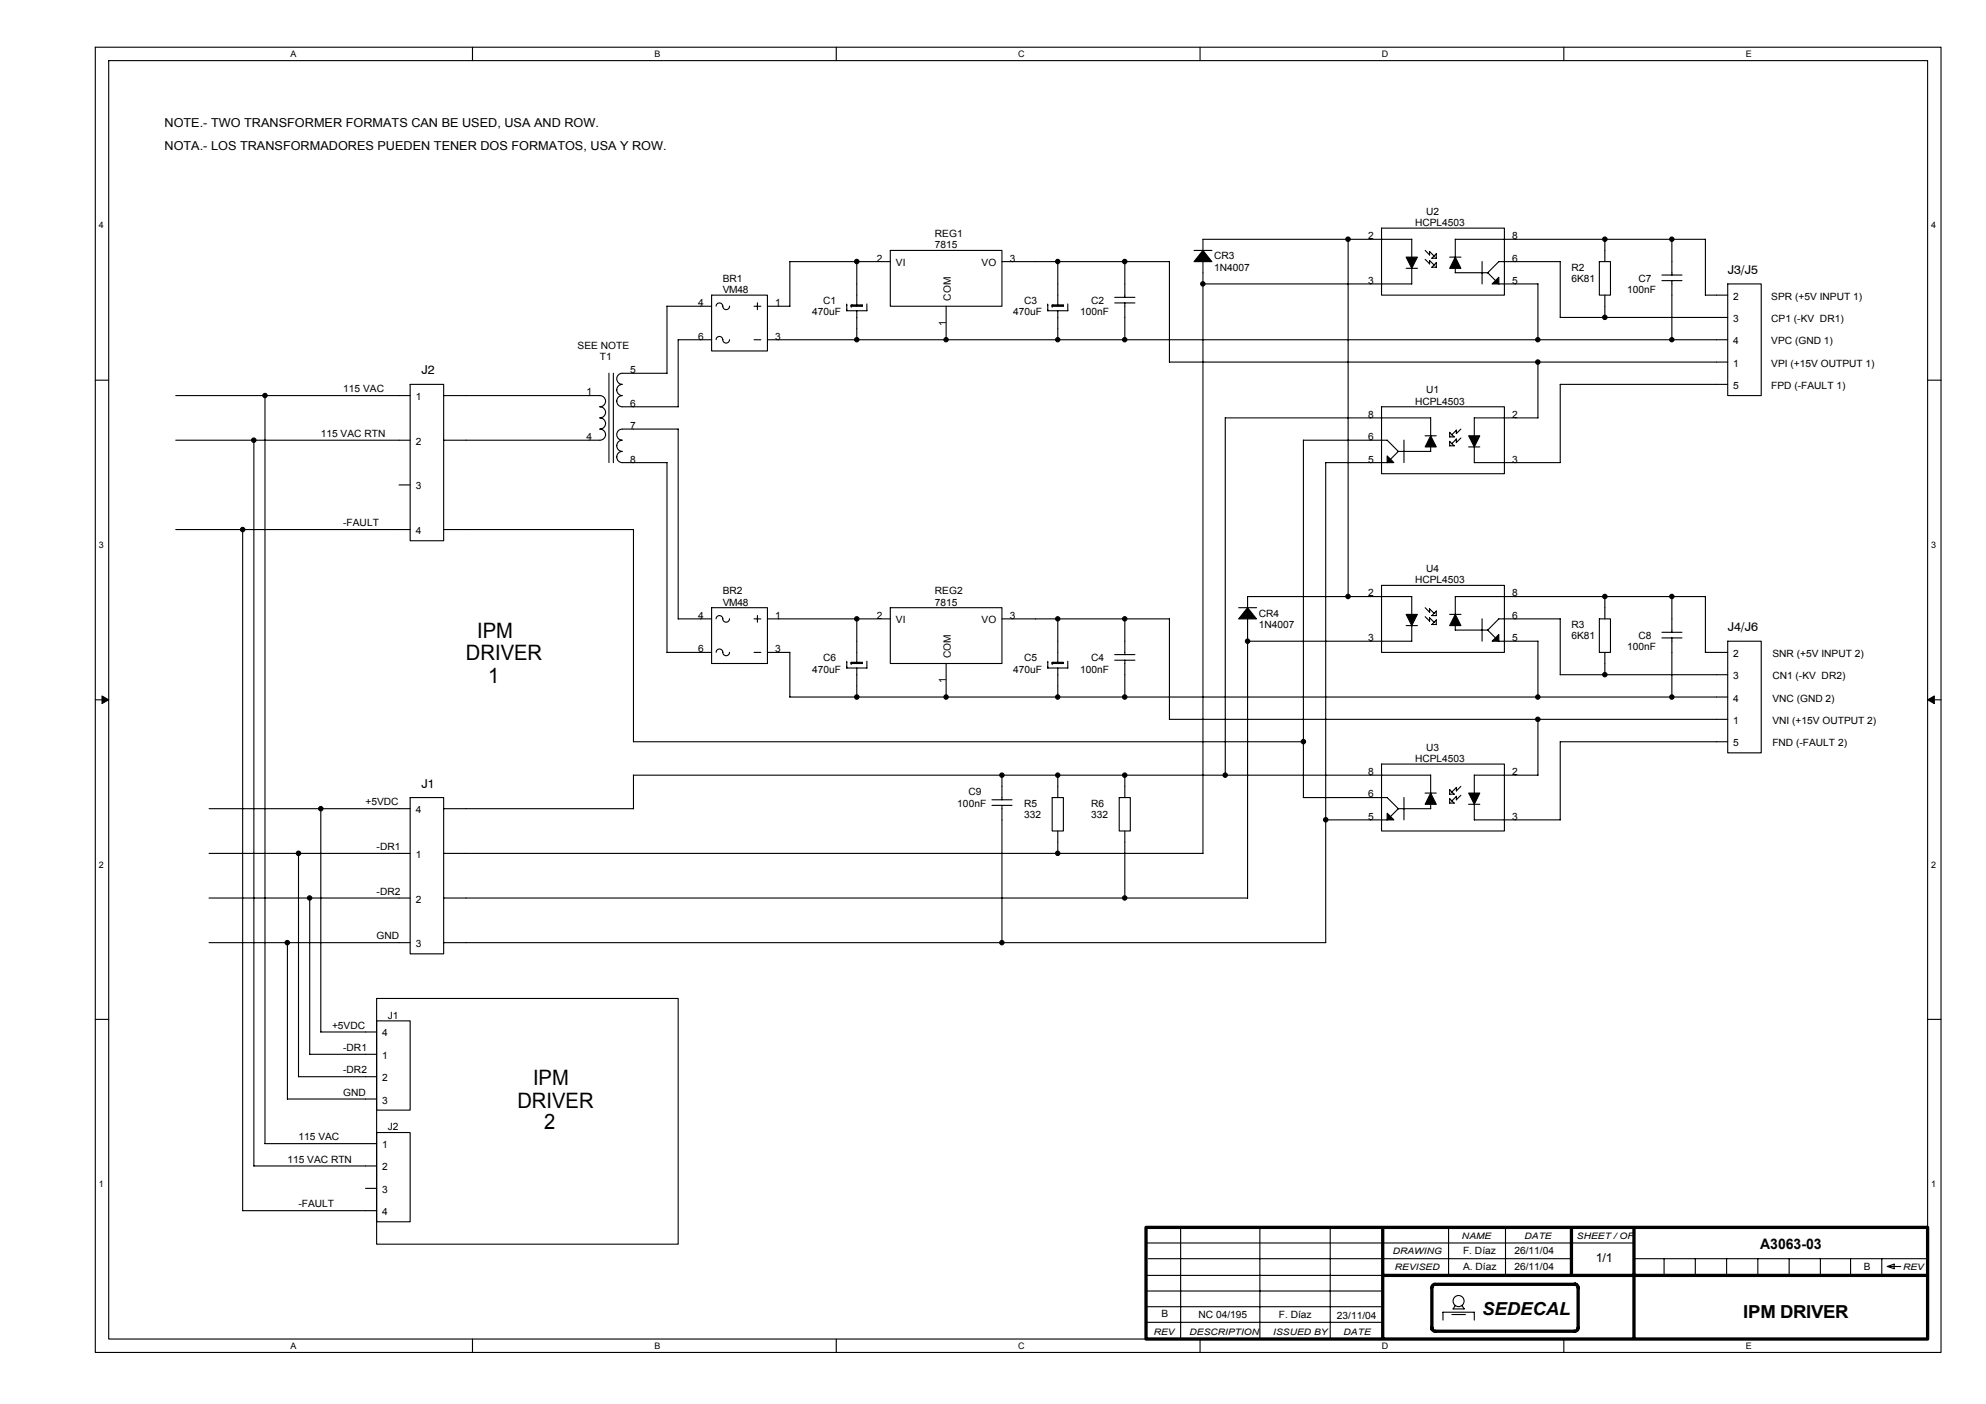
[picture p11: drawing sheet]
<svg xmlns="http://www.w3.org/2000/svg" width="420mm" height="297mm" viewBox="0 0 420 297" stroke-linecap="round" stroke-linejoin="round" font-family="sans-serif">
<path d="M20.2 10h390.4v276.1h-390.4zM23 12.8h384.8v270.5h-384.8z" fill="none" stroke="#000" stroke-width=".23"/>
<g fill="#fff">
<path d="M61.5 10.4h1.2v2.1h-1.2z"/>
<path d="M61.5 283.7h1.2v2.1h-1.2z"/>
</g>
<path d="M100 10v2.8M100 283.3v2.8" fill="none" stroke="#000" stroke-width=".23"/>
<g fill="#fff">
<path d="M138.4 10.4h1.3v2.1h-1.3z"/>
<path d="M138.4 283.7h1.3v2.1h-1.3z"/>
</g>
<path d="M176.9 10v2.8M176.9 283.3v2.8" fill="none" stroke="#000" stroke-width=".23"/>
<g fill="#fff">
<path d="M215.4 10.4h1.4v2.1h-1.4z"/>
<path d="M215.4 283.7h1.4v2.1h-1.4z"/>
</g>
<path d="M253.9 10v2.8M253.9 283.3v2.8" fill="none" stroke="#000" stroke-width=".23"/>
<g fill="#fff">
<path d="M292.4 10.4h1.3v2.1h-1.3z"/>
<path d="M292.4 283.7h1.3v2.1h-1.3z"/>
</g>
<path d="M330.8 10v2.8M330.8 283.3v2.8" fill="none" stroke="#000" stroke-width=".23"/>
<g fill="#fff">
<path d="M369.3 10.4h1.3v2.1h-1.3z"/>
<path d="M369.3 283.7h1.3v2.1h-1.3z"/>
<path d="M20.9 46.6h1v2.1h-1z"/>
<path d="M408.5 46.6h1.1v2.1h-1.1z"/>
<path d="M20.9 114.2h1v2.2h-1z"/>
<path d="M408.5 114.2h1.1v2.2h-1.1z"/>
</g>
<path d="M20.2 80.4h2.8M407.8 80.4h2.8" fill="none" stroke="#000" stroke-width=".23"/>
<g fill="#fff">
<path d="M20.9 181.9h1v2.1h-1z"/>
<path d="M408.5 181.9h1.1v2.1h-1.1z"/>
</g>
<path d="M20.2 148.1h2.8M407.8 148.1h2.8" fill="none" stroke="#000" stroke-width=".23"/>
<path d="M21.6 147.2l1.4 .9-1.4 .8zM407.8 148.1l1.4-.9v1.7z" fill="#000" stroke="#000" stroke-width=".21"/>
<g fill="#fff">
<path d="M20.9 249.5h1v2.1h-1z"/>
<path d="M408.5 249.5h1.1v2.1h-1.1z"/>
</g>
<g fill="none" stroke="#000" stroke-width=".23">
<path d="M167.1 55.4h21.3M167.1 55.3v9.5M181.3 55.3v9.5M188.4 53h23.6v11.8h-23.6zM212 55.4h35.4M223.8 55.3v9.5M238 55.3v7.6M247.4 55.3v21.3M252.6 53h3.8M254.5 50.6h44.2v4M254.5 50.6v2.4M254.5 55.4v125.2h-160.6"/>
<path d="M285.2 50.6v75.6M292.3 48.3h26v14.1h-26zM297.5 56.8h2.4M298.7 56.8v3.3h-44.2M301.5 53l1 1M301.5 54.9l1 .9M302.4 53.9v-.7l1 1M302.4 55.8v-.7l1 1M302.9 54.6l1-.9v1zM303.4 56l-.5 .5 1 .1v-1l-.5 .4M306.7 54.4h2.4M313.6 55.3v4.8"/>
<path d="M314.7 57.7l2.4-2.3h13v11.8h35.4M338.4 55.4h2.3v7h-2.3zM339.5 50.6v4.8M351.6 59.4h4.2M351.6 58.2h4.2M353.7 50.6v7.6M353.7 59.4v12.5M128.8 79v18.9M129.8 79v18.9M150.5 64.8h-9.4v14.2h-9.5a1.17 1.17 0 0 0-1.1 1.1 1.17 1.17 0 0 0 1.1 1.2 1.16 1.16 0 0 0-1.1 1.2 1.18 1.18 0 0 0 1.1 1.2 1.16 1.16 0 0 0-1.1 1.2 1.18 1.18 0 0 0 1.1 1.2h11.9v-14.2h7M150.5 62.4h11.9v11.9h-11.9zM151.5 64.8a.75 .75 0 0 1 .9-.7 .75 .75 0 0 1 .6 1 .71 .71 0 0 0 .8 .4 .71 .71 0 0 0 .5-.7"/>
<path d="M151.5 71.9a.75 .75 0 0 1 .9-.7 .75 .75 0 0 1 .6 1 .71 .71 0 0 0 .8 .4 .71 .71 0 0 0 .5-.7M159.5 71.9h1.5M159.5 64.8h1.5M160.2 64.1v1.4M162.4 71.9h203.1M162.4 64.8h4.7M180.1 64.6h2.4l-.1 .2M180.1 64.5v.3M181.3 65.7v6.2M183.4 64.3v1.4h-4.3v-1.4M200.2 64.8v7.1M221.7 64.3v1.5l4.2-.1"/>
<path d="M222.6 64.6h2.4v.2M222.6 64.5v.3M223.8 65.7v6.2M225.9 64.3v1.4M235.8 64.1h4.3M235.8 62.9h4.3M238 64.1v7.8M247.4 76.6h118.1M317.1 60.1h8.3v11.8M317.1 60.1l-2.4-2.4h-6.8v-7.1h52.9v11.8M325.4 76.6v11.8h-13.5M339.5 62.4v4.8"/>
<path d="M360.8 62.4h4.7M365.5 60.1h7.1v23.6h-7.1zM37.2 83.7h49.6M37.2 93.1h49.6M53.7 93.1v153.6h26M56.1 83.7l-.1 158.3h23.7M86.8 81.3h7.1v33.1h-7.1zM93.9 83.7h33M93.9 93.1h33M126.9 83.7a1.19 1.19 0 0 1 1.2 1.2 1.2 1.2 0 0 1-1.2 1.2 1.18 1.18 0 0 1 1.2 1.1 1.18 1.18 0 0 1-1.2 1.2 1.19 1.19 0 0 1 1.2 1.2 1.2 1.2 0 0 1-1.2 1.2 1.18 1.18 0 0 1 1.2 1.2 1.18 1.18 0 0 1-1.2 1.1M259.2 88.4h43.5M259.2 88.4v75.6"/>
<path d="M275.7 93.1h17.8l2.4 2.4M275.7 93.1v75.6M280.4 97.9h13.1M280.5 97.9v101.5h-186.6M292.3 86.1h26v14.1h-26zM297 93.1v4.8M301.5 92.2h2.4M302.7 88.4v7.1h-6.9l-2.4 2.4M306.7 91.5l.5 .5M306.7 93.4l.5 .5M306.7 91.5v1l1-.1-.6-.5M306.7 93.4v.9"/>
<path d="M307.1 93.8l.6 .5h-1M308.1 91v.7M308.1 93.6v-.7l-1 1M308.1 91l-1 1M309.1 90.8l-1 .9M309.1 92.7l-1 .9M310.7 94.6h2.4M311.9 88.4v4M330.1 81.3v16.6h-18.2v-3.3M330.1 81.3h35.4M37.2 112h49.6M51.3 112v144.1"/>
<path d="M84.4 102.6h2.4M93.9 112h40.1v44.9M150.5 130.9l-7 .1v-40.2h-11.9a1.17 1.17 0 0 0-1.1 1.2 1.17 1.17 0 0 0 1.1 1.1 1.16 1.16 0 0 0-1.1 1.2 1.18 1.18 0 0 0 1.1 1.2 1.16 1.16 0 0 0-1.1 1.2 1.18 1.18 0 0 0 1.1 1.2h9.5v40.1h9.4M150.5 128.6h11.9v11.8h-11.9zM151.5 130.9a.75 .75 0 0 1 .9-.6 .75 .75 0 0 1 .6 .9 .71 .71 0 0 0 .8 .4 .71 .71 0 0 0 .5-.7M151.5 138a.75 .75 0 0 1 .9-.7 .75 .75 0 0 1 .6 1 .71 .71 0 0 0 .8 .4 .71 .71 0 0 0 .5-.7M159.5 130.9h1.5M159.5 138h1.5M160.2 130.2v1.4M162.4 130.9h26M162.4 138h4.7M167.1 138v9.5h198.4"/>
<path d="M179.1 139.9v1.5M181.3 130.9v9.5M183.4 139.9v1.4h-4.3M188.4 128.6h23.6v11.8h-23.6zM212 130.9h35.4M221.7 139.9v1.5M223.8 130.9v9.5M225.9 139.9v1.4M235.8 139.7h4.3M235.8 138.5h4.3M238 130.9v7.6M238 139.7v7.8"/>
<path d="M247.4 130.9v21.3M262.1 128.6h3.7M263.9 128.6v-2.4h34.8v4M263.9 130.9v59.1M292.3 123.8h26v14.2h-26zM297.5 132.4h2.4M298.7 132.4v3.3h-34.8M301.5 128.6l1 .9M301.5 130.5l1 .9M302.4 128.8v.7M302.4 131.4v-.7l1 1M302.4 128.8l1 1"/>
<path d="M303.4 129.8l.5-.5v1M303.4 131.6l-.5 .5h1v-.9l-.5 .4M303.4 129.7l-.5 .5h1M306.7 130h2.4M313.6 130.9v4.8M317.1 135.7h8.3v11.8M317.1 135.7l-2.4-2.4h-6.8v-7.1h52.9v11.8M330.1 130.9h-13l-2.4 2.4M330.1 130.9v11.8h35.4M338.4 130.9h2.3v7.1h-2.3zM339.5 126.2v4.7M339.5 138v4.8"/>
<path d="M351.6 135h4.2M351.6 133.8h4.2M353.7 126.2v7.6M353.7 134.9v12.6M360.8 138h4.7M365.5 135.7h7.1v23.6h-7.1zM134 156.9h141.7M180.1 140.1h2.3v.3M180.1 140.1v.3M181.3 141.3v6.2M200.2 140.4v7.1M221.7 141.3h4.2"/>
<path d="M222.6 140.1h2.4v.3M222.6 140.1v.3M223.8 141.3v6.2M247.4 152.2h118.1M325.4 152.2v11.8h-13.5M365.5 156.9h-35.4v16.6h-18.2v-3.3M44.2 171.1h42.6M67.9 171.1v47.2h11.8M86.8 168.7h7.1v33.1h-7.1zM134 164h168.7M134 164v7.1h-40.1M209.9 170.4h4.2"/>
<path d="M209.9 169.2h4.2M212 164v5.2M212 170.4v29.1M222.6 168.7h2.4v7.1h-2.4zM223.8 164v4.7M223.8 175.8v4.8M236.8 168.7h2.3v7.1h-2.3zM238 164v4.7M238 175.8v14.2M275.7 168.7h17.8l2.4 2.4M280.5 173.5h13M292.3 161.6h26v14.2h-26z"/>
<path d="M297 168.7v4.8M301.5 167.8h2.4M302.7 164v7.1h-6.9l-2.4 2.4M306.7 167l.5 .6M306.7 169l.5 .4M306.7 167.1v.9h.9l-.5-.4 1-1v.7M306.7 169v.9M307.1 169.4l.6 .5h-1M308.1 168.5v.7M308.1 168.5l-1 1M309.1 166.4l-1 .9M309.1 168.3l-1 .9"/>
<path d="M310.7 170.2h2.4M311.9 164v4M44.2 180.6h42.6M44.2 190h42.6M44.2 199.4h42.6M60.8 199.4v33.1M63.2 180.6v47.2h16.5M65.5 190v33.1h14.2M93.9 190h170.1M20.2 215.7h2.8M79.7 211.2h63.8v52h-63.8zM79.7 216h7.1v18.9h-7.1z"/>
<path d="M407.8 215.7h2.8M60.8 232.5h18.9M79.7 239.6h7.1v18.9h-7.1zM51.3 256.1h28.4M77.3 251.4h2.4M249.8 259.7v23.6M266.5 259.7v23.6M281.4 259.7v23.6M306.5 259.7v10.2M318.5 259.7v10.2M242.7 269.8h49.8M242.7 263h102.7"/>
<path d="M242.7 273.1h49.9M242.7 276.5h49.9M242.7 279.8h49.9M242.9 266.3h89.8M305.3 277.6h6.6v1.7M305.3 277.6v1.7M307.2 278.1h2.8M307.9 276.2l-.5 .7h2.4l-.5-.7M345.9 266.3h61.9M352.1 266.3v3.3M358.7 266.3v3.3M365.3 266.3v3.3"/>
<path d="M371.9 266.3v3.3M378.5 266.3v3.3M385.1 266.3v3.3M391.5 266.3v3.3M398.1 266.3v3.3M400.7 267.5v.9l-1.4-.5h2.8M400.7 267.4l-1.4 .5"/>
<circle cx="308.6" cy="275.3" r="1.17"/>
</g>
<path d="M242.5 259.7h165.3v23.6h-165.3zM292.5 259.9v23.2M332.5 259.9v9.7M345.7 259.9v23.2M292.8 269.8h114.8M303.6 271.7a.69 .69 0 0 0-.7 .7v8.8v-.3M303.6 271.7h29.8h-.2a.71 .71 0 0 1 .7 .7v8.5M302.9 280.9a.72 .72 0 0 0 .7 .7M333.9 280.9a.72 .72 0 0 1-.8 .7h-29.5" fill="none" stroke="#000" stroke-width=".7"/>
<g fill="#000" stroke="#000" stroke-width=".23">
<path d="M254.5 53l1.9 2.4h-3.8z" fill-rule="evenodd"/>
<path d="M297.5 54.4h2.4l-1.2 2.4z" fill-rule="evenodd"/>
<path d="M307.9 54.4l1.2 2.4h-2.4z" fill-rule="evenodd"/>
<path d="M315.7 60.1l1.4-1.4v1.4z" fill-rule="evenodd"/>
<path d="M180.1 64.6v.2h2.3v-.2z" fill-rule="evenodd"/>
<path d="M222.6 64.6v.2h2.4v-.2z" fill-rule="evenodd"/>
<path d="M293.5 96.5l1.4 1.4h-1.4z" fill-rule="evenodd"/>
<path d="M302.7 92.2l1.2 2.4h-2.4z" fill-rule="evenodd"/>
<path d="M310.7 92.2h2.4l-1.2 2.4z" fill-rule="evenodd"/>
<path d="M263.9 128.6l1.9 2.3h-3.7z" fill-rule="evenodd"/>
<path d="M297.5 130h2.4l-1.2 2.4z" fill-rule="evenodd"/>
<path d="M307.9 130l1.2 2.4h-2.4z" fill-rule="evenodd"/>
<path d="M317.1 134.2v1.5h-1.4z" fill-rule="evenodd"/>
<path d="M180.1 140.1v.3h2.3v-.3z" fill-rule="evenodd"/>
<path d="M222.6 140.1v.3h2.4v-.3z" fill-rule="evenodd"/>
<path d="M293.5 172l1.4 1.5h-1.4z" fill-rule="evenodd"/>
<path d="M302.7 167.8l1.2 2.4h-2.4z" fill-rule="evenodd"/>
<path d="M310.7 167.8h2.4l-1.2 2.4z" fill-rule="evenodd"/>
<circle cx="181.3" cy="55.3" r=".47"/>
<circle cx="223.8" cy="55.3" r=".46"/>
<circle cx="237.9" cy="55.3" r=".47"/>
<circle cx="285.2" cy="50.6" r=".47"/>
<circle cx="339.5" cy="50.6" r=".47"/>
<circle cx="353.7" cy="50.6" r=".46"/>
<circle cx="181.3" cy="71.9" r=".46"/>
<circle cx="200.1" cy="71.9" r=".46"/>
<circle cx="223.8" cy="71.9" r=".46"/>
<circle cx="237.9" cy="71.9" r=".46"/>
<circle cx="254.5" cy="60.1" r=".46"/>
<circle cx="325.3" cy="76.6" r=".47"/>
<circle cx="325.3" cy="71.9" r=".46"/>
<circle cx="339.5" cy="67.1" r=".47"/>
<circle cx="353.7" cy="71.9" r=".46"/>
<circle cx="53.7" cy="93.1" r=".47"/>
<circle cx="56.1" cy="83.7" r=".46"/>
<circle cx="51.3" cy="112" r=".47"/>
<circle cx="181.3" cy="130.9" r=".46"/>
<circle cx="223.8" cy="130.9" r=".46"/>
<circle cx="237.9" cy="130.9" r=".46"/>
<circle cx="263.9" cy="135.7" r=".47"/>
<circle cx="285.2" cy="126.2" r=".47"/>
<circle cx="339.5" cy="126.2" r=".47"/>
<circle cx="353.7" cy="126.2" r=".46"/>
<circle cx="181.3" cy="147.5" r=".47"/>
<circle cx="200.1" cy="147.5" r=".46"/>
<circle cx="223.8" cy="147.5" r=".46"/>
<circle cx="237.9" cy="147.5" r=".47"/>
<circle cx="275.7" cy="156.9" r=".47"/>
<circle cx="325.3" cy="152.2" r=".47"/>
<circle cx="325.3" cy="147.5" r=".47"/>
<circle cx="339.5" cy="142.7" r=".46"/>
<circle cx="353.7" cy="147.5" r=".46"/>
<circle cx="67.9" cy="171.1" r=".47"/>
<circle cx="212" cy="164" r=".46"/>
<circle cx="223.8" cy="164" r=".46"/>
<circle cx="237.9" cy="164" r=".47"/>
<circle cx="259.2" cy="164" r=".46"/>
<circle cx="280.5" cy="173.4" r=".47"/>
<circle cx="60.8" cy="199.4" r=".47"/>
<circle cx="63.1" cy="180.5" r=".47"/>
<circle cx="65.5" cy="190" r=".46"/>
<circle cx="212" cy="199.4" r=".46"/>
<circle cx="223.8" cy="180.5" r=".46"/>
<circle cx="237.9" cy="190" r=".46"/>
</g>
<g font-size="4.5">
<text x="101" y="135">IPM</text>
<text x="98.6" y="139.7">DRIVER</text>
<text x="103.3" y="144.4">1</text>
<text x="112.8" y="229.4">IPM</text>
<text x="109.5" y="234.4">DRIVER</text>
<text x="115.1" y="238.9">2</text>
</g>
<g font-size="3.8">
<text x="313.6" y="278.3">SEDECAL</text>
<text x="368.8" y="278.8">IPM DRIVER</text>
</g>
<text font-size="3.1" x="372.4" y="264.2">A3063-03</text>
<g font-size="2.6">
<text x="34.8" y="27">NOTE.- TWO TRANSFORMER FORMATS CAN BE USED, USA AND ROW.</text>
<text x="34.8" y="31.7">NOTA.- LOS TRANSFORMADORES PUEDEN TENER DOS FORMATOS, USA Y ROW.</text>
<text x="365.5" y="58">J3/J5</text>
<text x="89.1" y="79.2">J2</text>
<text x="365.5" y="133.6">J4/J6</text>
<text x="89.1" y="166.6">J1</text>
<text x="337.6" y="267">1/1</text>
</g>
<g font-size="2.1">
<text x="299.4" y="47.8">HCPL4503</text>
<text x="301.7" y="45.4">U2</text>
<text x="197.8" y="50.2">REG1</text>
<text x="197.8" y="52.5">7815</text>
<text x="289.4" y="50.6">2</text>
<text x="319.9" y="50.6">8</text>
<text x="152.9" y="59.6">BR1</text>
<text x="185.5" y="55.3">2</text>
<text x="189.5" y="56.3">VI</text>
<text x="207.7" y="56.3">VO</text>
<text x="213.6" y="55.3">3</text>
<text x="256.8" y="54.9">CR3</text>
<text x="256.8" y="57.3">1N4007</text>
<text x="319.9" y="55.3">6</text>
<text x="332.5" y="57.3">R2</text>
<text x="332.5" y="59.6">6K81</text>
<text x="346.6" y="59.6">C7</text>
<text x="147.7" y="64.8">4</text>
<text x="152.9" y="62">VM48</text>
<text x="164" y="64.8">1</text>
<text x="174.2" y="64.3">C1</text>
<text x="201.2" y="63.6" transform="rotate(-90 201.2 63.6)">COM</text>
<text x="216.7" y="64.3">C3</text>
<text x="230.9" y="64.3">C2</text>
<text x="289.4" y="60">3</text>
<text x="319.9" y="60">5</text>
<text x="344.3" y="62">100nF</text>
<text x="366.7" y="63.4">2</text>
<text x="374.7" y="63.4">SPR (+5V INPUT 1)</text>
<text x="147.7" y="71.9">6</text>
<text x="164" y="71.9">3</text>
<text x="171.8" y="66.7">470uF</text>
<text x="200.1" y="68.9" transform="rotate(-90 200.1 68.9)">1</text>
<text x="214.3" y="66.7">470uF</text>
<text x="228.5" y="66.7">100nF</text>
<text x="366.7" y="68.1">3</text>
<text x="374.7" y="68.1">CP1 (-KV DR1)</text>
<text x="122.2" y="73.8">SEE NOTE</text>
<text x="126.9" y="76.2">T1</text>
<text x="366.7" y="77.6">1</text>
<text x="366.7" y="72.8">4</text>
<text x="374.7" y="72.8">VPC (GND 1)</text>
<text x="374.7" y="77.6">VPI (+15V OUTPUT 1)</text>
<text x="72.6" y="83">115 VAC</text>
<text x="124.1" y="83.7">1</text>
<text x="133.3" y="79">5</text>
<text x="301.7" y="83.2">U1</text>
<text x="366.7" y="82.3">5</text>
<text x="374.7" y="82.3">FPD (-FAULT 1)</text>
<text x="88" y="84.6">1</text>
<text x="133.3" y="86">6</text>
<text x="289.4" y="88.4">8</text>
<text x="299.4" y="85.6">HCPL4503</text>
<text x="319.9" y="88.4">2</text>
<text x="67.9" y="92.5">115 VAC RTN</text>
<text x="88" y="94.1">2</text>
<text x="124.1" y="93.1">4</text>
<text x="133.3" y="90.8">7</text>
<text x="289.4" y="93.1">6</text>
<text x="133.3" y="97.9">8</text>
<text x="289.4" y="97.9">5</text>
<text x="319.9" y="97.9">3</text>
<text x="88" y="103.5">3</text>
<text x="72.6" y="111.3">-FAULT</text>
<text x="88" y="113">4</text>
<text x="152.9" y="125.8">BR2</text>
<text x="197.8" y="125.8">REG2</text>
<text x="299.4" y="123.4">HCPL4503</text>
<text x="301.7" y="121">U4</text>
<text x="147.7" y="130.9">4</text>
<text x="152.9" y="128.1">VM48</text>
<text x="164" y="130.9">1</text>
<text x="185.5" y="130.9">2</text>
<text x="189.5" y="131.9">VI</text>
<text x="197.8" y="128.1">7815</text>
<text x="207.7" y="131.9">VO</text>
<text x="213.6" y="130.9">3</text>
<text x="266.3" y="130.5">CR4</text>
<text x="289.4" y="126.2">2</text>
<text x="319.9" y="126.2">8</text>
<text x="319.9" y="130.9">6</text>
<text x="266.3" y="132.8">1N4007</text>
<text x="289.4" y="135.6">3</text>
<text x="319.9" y="135.6">5</text>
<text x="332.5" y="132.8">R3</text>
<text x="332.5" y="135.2">6K81</text>
<text x="344.3" y="137.6">100nF</text>
<text x="346.6" y="135.2">C8</text>
<text x="147.7" y="138">6</text>
<text x="164" y="138">3</text>
<text x="171.8" y="142.3">470uF</text>
<text x="174.2" y="139.9">C6</text>
<text x="201.2" y="139.2" transform="rotate(-90 201.2 139.2)">COM</text>
<text x="214.3" y="142.3">470uF</text>
<text x="216.7" y="139.9">C5</text>
<text x="228.5" y="142.3">100nF</text>
<text x="230.9" y="139.9">C4</text>
<text x="366.7" y="139">2</text>
<text x="366.7" y="143.7">3</text>
<text x="375" y="139">SNR (+5V INPUT 2)</text>
<text x="375" y="143.7">CN1 (-KV DR2)</text>
<text x="200.1" y="144.5" transform="rotate(-90 200.1 144.5)">1</text>
<text x="366.7" y="148.4">4</text>
<text x="375" y="148.4">VNC (GND 2)</text>
<text x="366.7" y="153.1">1</text>
<text x="375" y="153.2">VNI (+15V OUTPUT 2)</text>
<text x="299.4" y="161.2">HCPL4503</text>
<text x="301.7" y="158.8">U3</text>
<text x="366.7" y="157.9">5</text>
<text x="375" y="157.9">FND (-FAULT 2)</text>
<text x="289.4" y="164">8</text>
<text x="319.9" y="164">2</text>
<text x="77.3" y="170.4">+5VDC</text>
<text x="88" y="172">4</text>
<text x="202.5" y="170.6">100nF</text>
<text x="204.9" y="168.3">C9</text>
<text x="216.7" y="170.6">R5</text>
<text x="216.7" y="173">332</text>
<text x="230.9" y="170.6">R6</text>
<text x="230.9" y="173">332</text>
<text x="289.4" y="168.7">6</text>
<text x="289.4" y="173.4">5</text>
<text x="319.9" y="173.4">3</text>
<text x="79.7" y="179.9">-DR1</text>
<text x="88" y="181.5">1</text>
<text x="79.7" y="189.3">-DR2</text>
<text x="88" y="190.9">2</text>
<text x="79.7" y="198.8">GND</text>
<text x="88" y="200.4">3</text>
<text x="82.1" y="215.5">J1</text>
<text x="70.2" y="217.6">+5VDC</text>
<text x="80.9" y="219.3">4</text>
<text x="72.6" y="222.4">-DR1</text>
<text x="72.6" y="227.1">-DR2</text>
<text x="80.9" y="224">1</text>
<text x="72.6" y="231.8">GND</text>
<text x="80.9" y="228.7">2</text>
<text x="80.9" y="233.5">3</text>
<text x="82.1" y="239.1">J2</text>
<text x="60.8" y="246">115 VAC RTN</text>
<text x="63.1" y="241.3">115 VAC</text>
<text x="80.9" y="242.9">1</text>
<text x="80.9" y="247.6">2</text>
<text x="63.1" y="255.4">-FAULT</text>
<text x="80.9" y="252.4">3</text>
<text x="80.9" y="257.1">4</text>
<text x="309.5" y="265.4">F. Díaz</text>
<text x="309.5" y="268.7">A. Díaz</text>
<text x="320.4" y="265.4">26/11/04</text>
<text x="320.4" y="268.7">26/11/04</text>
<text x="394.3" y="268.7">B</text>
<text x="245.8" y="278.6">B</text>
<text x="253.5" y="278.8">NC 04/195</text>
<text x="270.6" y="278.8">F. Díaz</text>
<text x="282.8" y="279.1">23/11/04</text>
</g>
<g font-size="1.9">
<text x="61.5" y="12">A</text>
<text x="138.4" y="12">B</text>
<text x="215.4" y="12">C</text>
<text x="292.4" y="12">D</text>
<text x="369.3" y="12">E</text>
<text x="20.9" y="48.3">4</text>
<text x="408.5" y="48.3">4</text>
<text x="20.9" y="115.9">3</text>
<text x="408.5" y="115.9">3</text>
<text x="20.9" y="183.6">2</text>
<text x="408.5" y="183.6">2</text>
<text x="20.9" y="251.2">1</text>
<text x="408.5" y="251.2">1</text>
<text x="309.3" y="262.1">NAME</text>
<text x="322.5" y="262.1">DATE</text>
<text x="333.6" y="262.1">SHEET / OF</text>
<text x="294.6" y="265.4">DRAWING</text>
<text x="295.1" y="268.7">REVISED</text>
<text x="402.6" y="268.7">REV</text>
<text x="61.5" y="285.3">A</text>
<text x="138.4" y="285.3">B</text>
<text x="215.4" y="285.3">C</text>
<text x="244.1" y="282.4">REV</text>
<text x="251.7" y="282.4">DESCRIPTION</text>
<text x="269.4" y="282.4">ISSUED BY</text>
<text x="284.3" y="282.4">DATE</text>
<text x="292.4" y="285.3">D</text>
<text x="369.3" y="285.3">E</text>
</g>
</svg>
